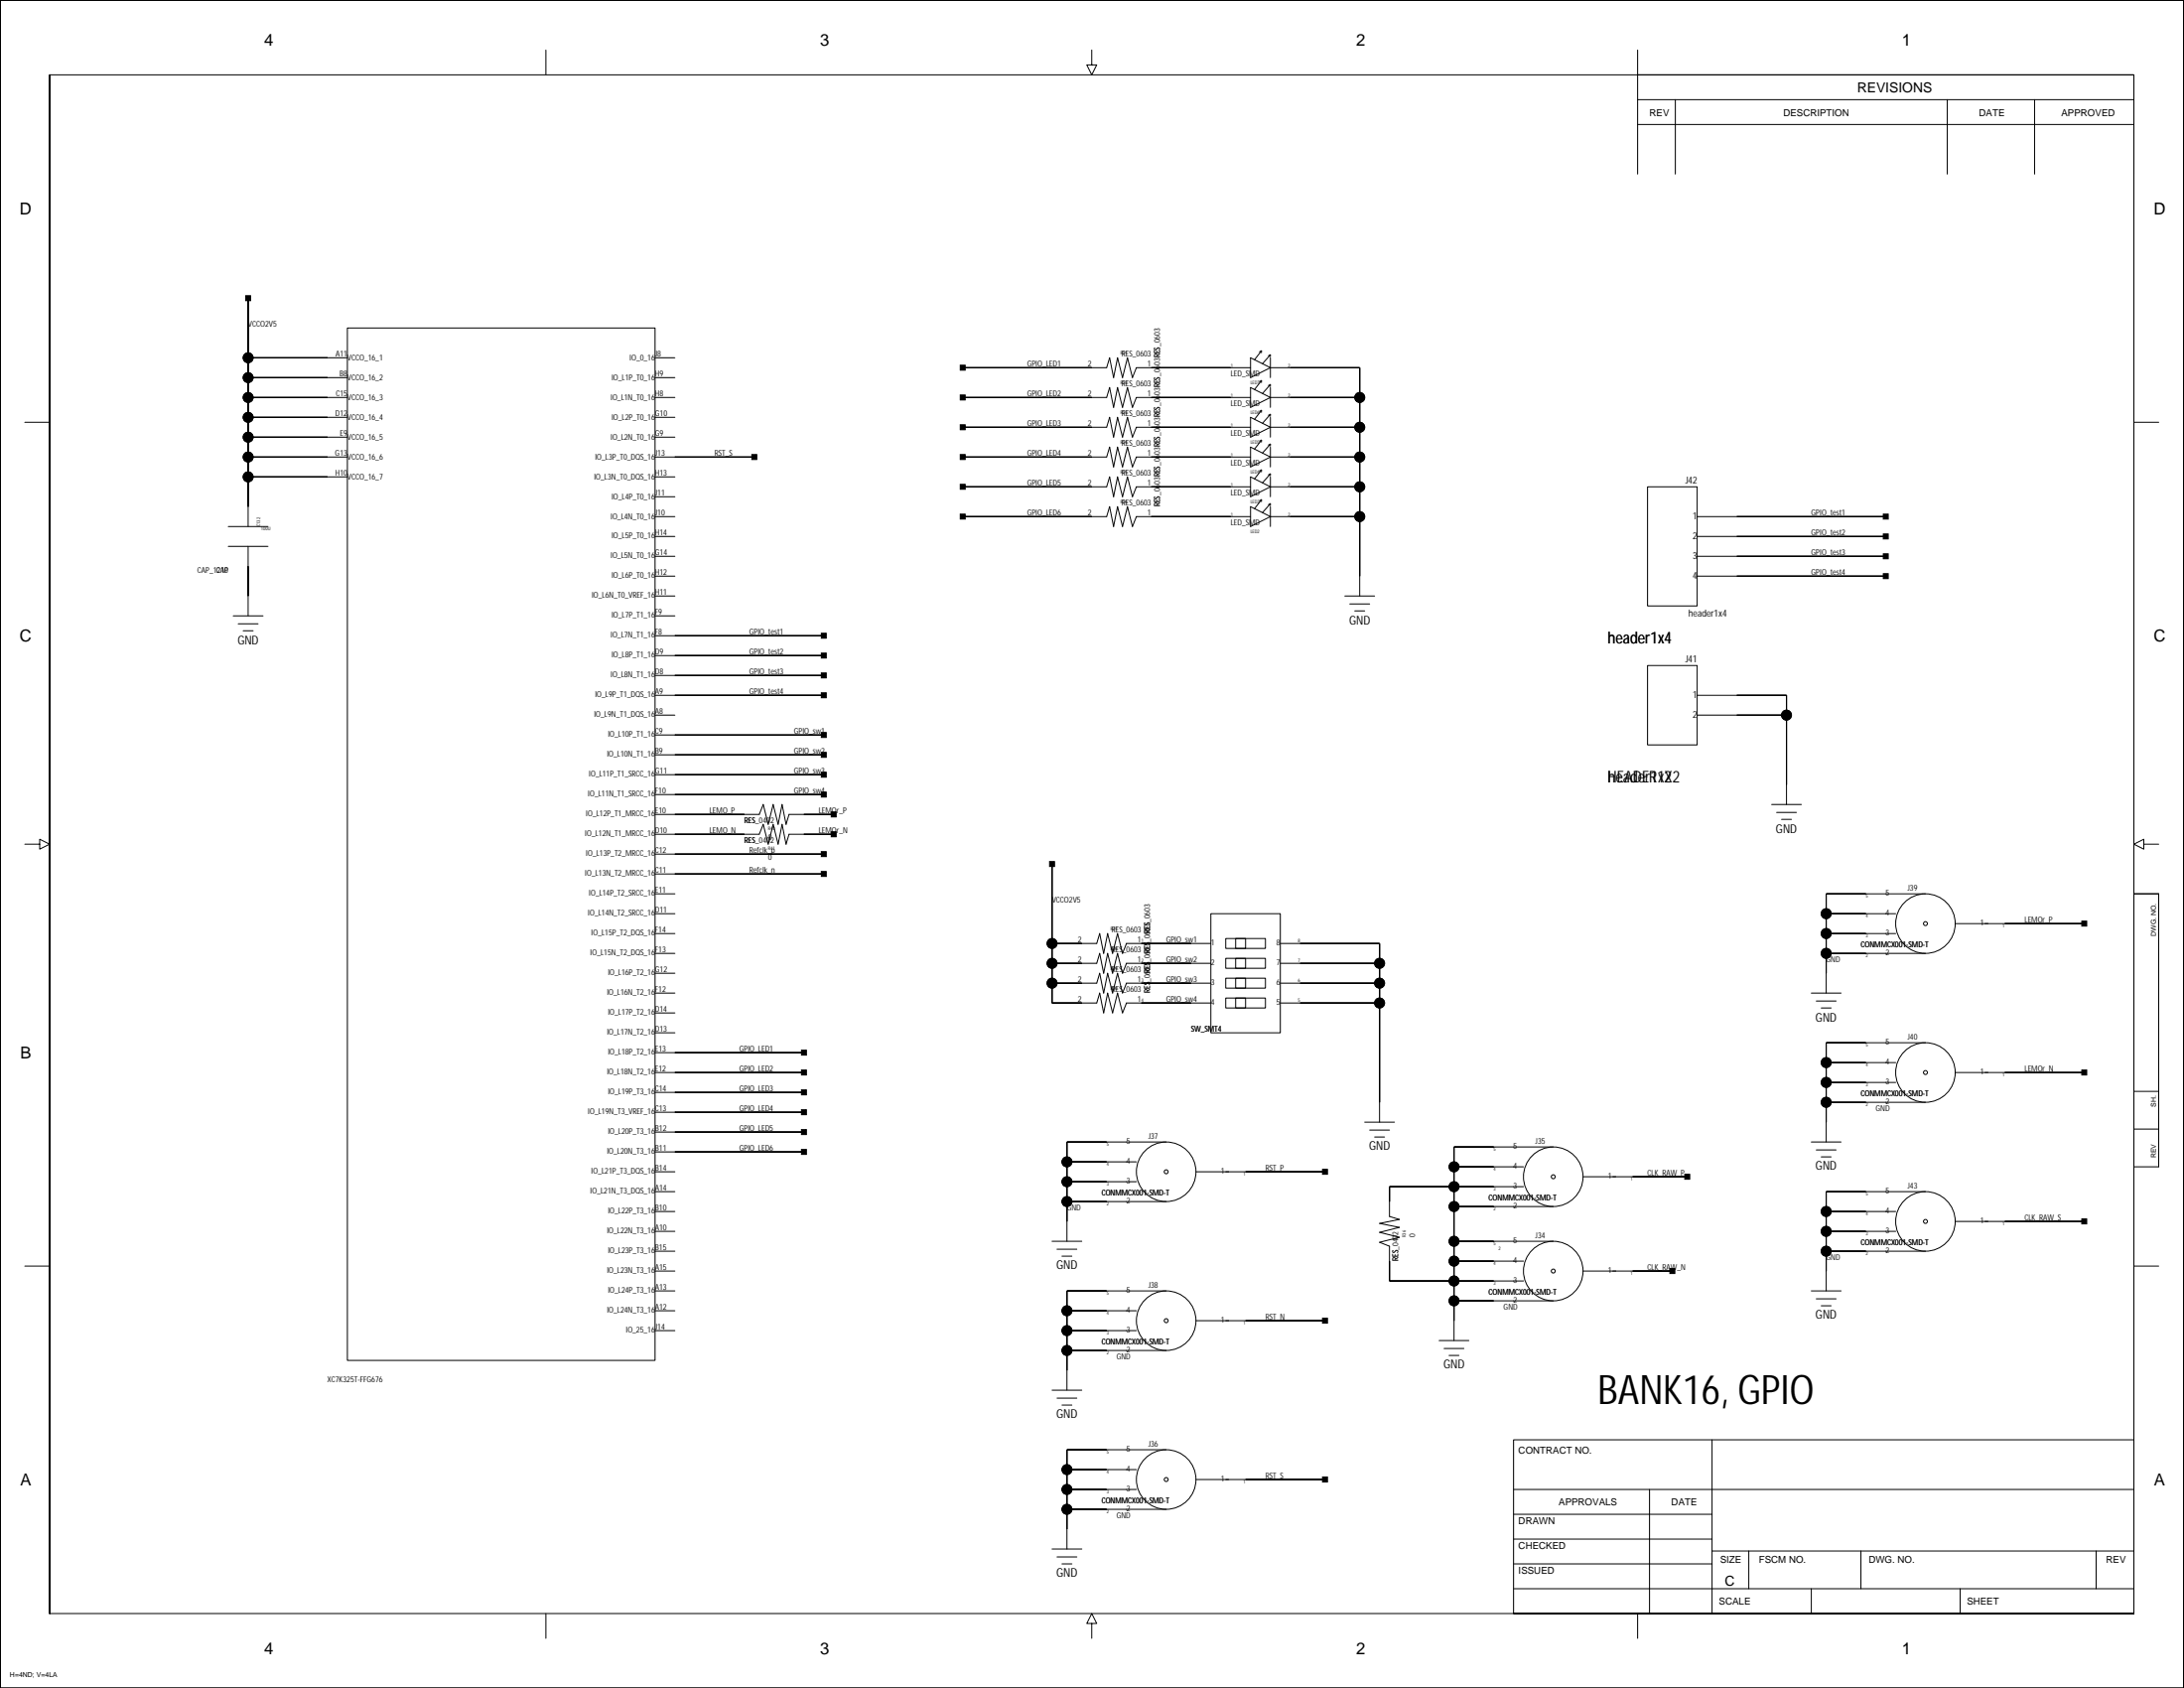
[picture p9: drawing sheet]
<svg xmlns="http://www.w3.org/2000/svg" width="559mm" height="432mm" viewBox="0 0 559 432" stroke-linecap="round" stroke-linejoin="round" font-family="sans-serif">
<g fill="none" stroke="#000" stroke-width=".25">
<path d="M0 .1h558.7v431.7h-558.7zM0 .1v431.7v-431.7h558.7v431.7h-558.7M12.7 19.1v393.7v-393.7h533.3v393.7h-533.3M139.7 12.8v6.3M279.3 12.8v3.8h-1.2l1.2 2.5 1.3-2.5h-1.3M419 19.1h127v25.4M419 12.8v31.7M419 31.8h127M419 25.5h127M428.7 25.5v19M498.2 25.5v19M520.6 25.5v19"/>
<path d="M63.5 76.3v58.4M63.5 91.5h25.4M63.5 96.6h25.4M88.9 83.9h78.7v264.1h-78.7zM167.6 91.5h5.1M167.6 96.6h5.1M246.3 94.1h36.8l.8-2.6 1 5.1 1-5.1 1.3 5.1 1.3-5.1 1.2 5.1 1.1-2.5h29.2M320 91.5l5 2.6-5 2.5zM320 99.1l5 2.6-5 2.5zM322.8 89.7v.5M322.8 97.4v.5M322.8 89.7l-.5 .3"/>
<path d="M322.8 89.7l-1.8 2.3M322.8 97.4l-.5 .2M322.8 97.4l-1.8 2.2M325 94.1h22.9v58.4M325 90.8v.5M325 91.5v5.1M325 98.4v.5M325 99.1v5.1M325 90.8l-.5 .2M325 90.8l-2 2.2M325 98.4l-.5 .2M325 98.4l-2 2.3"/>
<path d="M6.3 108h6.4M63.5 101.7h25.4M63.5 116.9h25.4M63.5 106.8h25.4M63.5 111.8h25.4M167.6 101.7h5.1M167.6 116.9h25.4M167.6 106.8h5.1M167.6 111.8h5.1M246.3 101.7h36.8l.8-2.6 1 5.1 1-5.1 1.3 5.1 1.3-5.1 1.2 5.1 1.1-2.5h29.2M246.3 109.3h36.8l.8-2.5 1 5 1-5 1.3 5 1.3-5 1.2 5 1.1-2.5h29.2M246.3 116.9h36.8l.8-2.5 1 5.1 1-5.1 1.3 5.1 1.3-5.1 1.2 5.1 1.1-2.6h29.2"/>
<path d="M320 106.8l5 2.5-5 2.5zM320 114.4l5 2.5-5 2.6zM322.8 105v.5M322.8 112.6v.5M322.8 105l-.5 .2M322.8 105l-1.8 2.3M322.8 112.6l-.5 .2M322.8 112.6l-1.8 2.3M325 101.7h22.9M325 109.3h22.9M325 116.9h22.9M325 106v.5"/>
<path d="M325 106.8v5M325 113.6v.5M325 114.4v5.1M325 106l-.5 .2M325 106l-2 2.3M325 113.6l-.5 .3M325 113.6l-2 2.3M546 108h6.3M58.4 134.7h10.2M58.4 139.8h10.2M63.5 122h25.4M63.5 139.8v17.7"/>
<path d="M167.6 137.2h5.1M167.6 132.1h5.1M167.6 122h5.1M167.6 127.1h5.1M246.3 132.1h36.8l.8-2.5 1 5.1 1-5.1 1.3 5.1 1.3-5.1 1.2 5.1 1.1-2.6h29.2M246.3 124.5h36.8l.8-2.5 1 5.1 1-5.1 1.3 5.1 1.3-5.1 1.2 5.1 1.1-2.6h29.2M320 122l5 2.5-5 2.6zM320 129.6l5 2.5-5 2.6zM322.8 120.2v.5M322.8 127.8v.5M322.8 120.2l-.5 .3M322.8 120.2l-1.8 2.3"/>
<path d="M322.8 127.8l-.5 .3M322.8 127.8l-1.8 2.3M325 132.1h22.9M325 124.5h22.9M325 121.2v.5M325 122v5.1M325 128.8v.6M325 129.6v5.1M325 121.2l-.5 .3M325 121.2l-2 2.3M325 128.8l-.5 .3M325 128.8l-2 2.3"/>
<path d="M421.5 124.5h12.7v30.5h-12.7zM434.2 137.2h48.3M434.2 132.1h48.3M59.7 157.5h7.6M60.9 159.6h5.1M167.6 147.4h5.1M167.6 142.3h5.1M167.6 152.5h5.1M167.6 157.5h5.1M344.1 152.5h7.6M345.4 154.5h5M346.6 156.3h2.6"/>
<path d="M434.2 147.4h48.3M434.2 142.3h48.3M62.2 161.4h2.6M167.6 177.9h43.2M167.6 162.6h43.2M167.6 167.7h43.2M167.6 172.8h43.2M421.5 170.2h12.7v20.4h-12.7zM434.2 177.9h22.9v27.9M167.6 182.9h5.1M167.6 188h43.2M167.6 193.1h43.2"/>
<path d="M167.6 198.2h43.2M434.2 182.9h22.9M6.3 215.9h3.9v1.3l2.5-1.3-2.5-1.2v1.2M167.6 203.3h43.2M167.6 208.3h26.7l1-2.5 1.3 5.1 1.2-5.1 1.3 5.1 1-5.1 1 5.1 .8-2.6h11.4M167.6 213.4h26.7l1-2.5 1.3 5 1.2-5 1.3 5 1-5 1 5 .8-2.5h11.4M167.6 218.5h43.2M453.3 205.8h7.6M454.6 207.8h5M455.8 209.6h2.6M548.5 215.9v1.3l-2.5-1.3 2.5-1.2v1.2h3.8M167.6 228.6h5.1"/>
<path d="M167.6 223.6h43.2M167.6 233.7h5.1M167.6 238.8h5.1M269.2 221v35.6h11.4l.8-2.6 1 5.1 1-5.1 1.3 5.1 1.2-5.1 1.3 5.1 1-2.5h21.6M309.8 233.7h17.8v30.5h-17.8zM467.3 233.7h17.7M467.3 238.8h17.7M492.6 228.6h-25.3v25.4M500.3 236.3h33M546 228.6h6.3v69.9h-6.3zM546 228.6h6.3M167.6 243.9h5.1"/>
<path d="M167.6 249h5.1M167.6 254h5.1M167.6 259.1h5.1M269.2 241.3h11.4l.8-2.5 1 5.1 1-5.1 1.3 5.1 1.2-5.1 1.3 5.1 1-2.6h21.6M269.2 246.4h11.4l.8-2.5 1 5.1 1-5.1 1.3 5.1 1.2-5.1 1.3 5.1 1-2.6h21.6M269.2 251.5h11.4l.8-2.5 1 5 1-5 1.3 5 1.2-5 1.3 5 1-2.5h21.6M313.6 240.1h10.2v2.5h-10.2zM313.6 245.2h10.2v2.5h-10.2zM313.6 250.2h10.2v2.6h-10.2zM313.6 255.3h10.2v2.5h-10.2zM316.2 240.1h2.5v2.5h-2.5zM316.2 245.2h2.5v2.5h-2.5z"/>
<path d="M316.2 250.2h2.5v2.6h-2.5zM316.2 255.3h2.5v2.5h-2.5zM327.6 241.3h25.4v45.8M327.6 246.4h25.4M327.6 251.5h25.4M327.6 256.6h25.4M463.4 254h7.7M464.7 256.1h5.1M466 257.8h2.5M467.3 243.9h25.3M490.1 241.9h.1M167.6 264.2h5.1"/>
<path d="M167.6 269.3h38.1M167.6 274.4h38.1M167.6 279.4h38.1M467.3 276.9h17.7M467.3 271.8h17.7M490.1 279.9h.1M492.6 266.7h-25.3v25.4M500.3 274.4h33M546 279.2h6.3M167.6 284.5h38.1M167.6 289.6h38.1M167.6 294.7h38.1"/>
<path d="M167.6 299.7h5.1M273 297.2h17.8M298.4 292.1h-25.4v25.4M306 299.7h33M349.2 287.1h7.6M350.4 289.1h5.1M351.7 290.9h2.5M372 298.5h17.8M397.4 293.4h-25.4v49.5M463.4 292.1h7.7M464.7 294.2h5.1M466 295.9h2.5"/>
<path d="M467.3 282h25.3M546 288.8h6.3M167.6 304.8h5.1M167.6 309.9h5.1M167.6 315h5.1M269.2 317.5h7.6M270.4 319.6h5.1M273 307.4h25.4M273 302.3h17.8M295.8 305.3h.1M372 317.5h25.4M372 308.6h25.4"/>
<path d="M389.8 303.6h-34.3v7.6l2.6 .7-5.1 1.1 5.1 1-5.1 1.2 5.1 1.3-5.1 1.3 2.5 1v8.9h34.3M394.9 306.6h.1M405 301h26.7M467.3 309.9h17.7M467.3 315h17.7M490.1 318h.1M492.6 304.8h-25.3v25.4M500.3 312.4h33M6.3 323.9h6.4M167.6 320.1h5.1M167.6 325.1h5.1M167.6 330.2h5.1"/>
<path d="M167.6 335.3h5.1M271.7 321.3h2.6M273 335.3h17.8M298.4 330.2h-25.4v25.4M306 337.8h33M372 332.8h25.4M372 322.6h17.8M394.9 330.7h.1M405 325.1h22.9M463.4 330.2h7.7M464.7 332.3h5.1M466 334h2.5"/>
<path d="M467.3 320.1h25.3M546 323.9h6.3M167.6 340.4h5.1M269.2 355.6h7.6M270.4 357.6h5.1M271.7 359.4h2.6M273 340.4h17.8M273 345.5h25.4M295.8 343.4h.1M368.2 342.9h7.6M369.5 345h5.1M370.8 346.7h2.5"/>
<path d="M273 375.9h17.8M298.4 370.9h-25.4v25.3M306 378.5h33M438.1 368.3v44.5M269.2 396.2h7.6M270.4 398.3h5.1M273 381h17.8M273 386.1h25.4M295.8 384.1h.1M387.3 381h158.7M387.3 393.7h50.8M387.3 387.4h50.8"/>
<path d="M422.1 381v31.8M438.1 396.8h107.9M447.4 396.8v9.6M476.1 396.8v9.6M536.3 396.8v9.6M139.7 412.8v6.3M271.7 400.1h2.6M279.3 415.3h-1.2l1.2-2.5 1.3 2.5h-1.3v3.8M387.3 412.8h158.7h-158.7v-44.5h158.7v44.5M387.3 406.4h158.7M387.3 400.1h50.8M419 412.8v6.3"/>
<path d="M463.4 406.4v6.4M501.5 406.4v6.4"/>
<circle cx="63.5" cy="96.6" r="1.27"/>
<circle cx="63.5" cy="91.5" r="1.27"/>
<circle cx="63.5" cy="111.8" r="1.27"/>
<circle cx="63.5" cy="116.9" r="1.27"/>
<circle cx="63.5" cy="106.8" r="1.27"/>
<circle cx="63.5" cy="101.7" r="1.27"/>
<circle cx="347.9" cy="116.9" r="1.27"/>
<circle cx="347.9" cy="101.7" r="1.27"/>
<circle cx="347.9" cy="109.3" r="1.27"/>
<circle cx="63.5" cy="122" r="1.27"/>
<circle cx="347.9" cy="132.1" r="1.27"/>
<circle cx="347.9" cy="124.5" r="1.27"/>
<circle cx="457.1" cy="182.9" r="1.27"/>
<circle cx="467.3" cy="233.7" r="1.27"/>
<circle cx="467.3" cy="238.8" r="1.27"/>
<circle cx="492.6" cy="236.3" r="7.6"/>
<circle cx="492.6" cy="236.3" r=".51"/>
<circle cx="269.2" cy="251.5" r="1.27"/>
<circle cx="269.2" cy="241.3" r="1.27"/>
<circle cx="269.2" cy="246.4" r="1.27"/>
<circle cx="353" cy="251.5" r="1.27"/>
<circle cx="353" cy="256.6" r="1.27"/>
<circle cx="353" cy="246.4" r="1.27"/>
<circle cx="467.3" cy="243.9" r="1.27"/>
<circle cx="467.3" cy="276.9" r="1.27"/>
<circle cx="467.3" cy="271.8" r="1.27"/>
<circle cx="492.6" cy="274.4" r="7.6"/>
<circle cx="492.6" cy="274.4" r=".51"/>
<circle cx="273" cy="297.2" r="1.27"/>
<circle cx="298.4" cy="299.7" r="7.6"/>
<circle cx="298.4" cy="299.8" r=".51"/>
<circle cx="372" cy="298.5" r="1.27"/>
<circle cx="467.3" cy="282" r="1.27"/>
<circle cx="273" cy="302.3" r="1.27"/>
<circle cx="273" cy="307.4" r="1.27"/>
<circle cx="372" cy="308.6" r="1.27"/>
<circle cx="372" cy="303.6" r="1.27"/>
<circle cx="372" cy="317.5" r="1.27"/>
<circle cx="397.4" cy="301" r="7.6"/>
<circle cx="397.4" cy="301" r=".51"/>
<circle cx="467.3" cy="315" r="1.27"/>
<circle cx="467.3" cy="309.9" r="1.27"/>
<circle cx="492.6" cy="312.4" r="7.6"/>
<circle cx="492.6" cy="312.4" r=".51"/>
<circle cx="273" cy="335.3" r="1.27"/>
<circle cx="298.4" cy="337.8" r="7.6"/>
<circle cx="298.4" cy="337.8" r=".51"/>
<circle cx="372" cy="322.6" r="1.27"/>
<circle cx="372" cy="332.8" r="1.27"/>
<circle cx="372" cy="327.7" r="1.27"/>
<circle cx="397.4" cy="325.1" r="7.6"/>
<circle cx="397.4" cy="325.1" r=".51"/>
<circle cx="467.3" cy="320.1" r="1.27"/>
<circle cx="273" cy="345.5" r="1.27"/>
<circle cx="273" cy="340.4" r="1.27"/>
<circle cx="273" cy="375.9" r="1.27"/>
<circle cx="298.4" cy="378.5" r="7.6"/>
<circle cx="298.4" cy="378.5" r=".51"/>
<circle cx="273" cy="386.1" r="1.27"/>
<circle cx="273" cy="381" r="1.27"/>
</g>
<g fill="#000" stroke="#000" stroke-width=".25">
<path d="M62.9 75.6h1.2v1.3h-1.2z" fill-rule="evenodd"/>
<path d="M63.5 76.3v15.2z" fill-rule="evenodd"/>
<path d="M63.5 91.5v5.1z" fill-rule="evenodd"/>
<path d="M63.5 96.6v5.1z" fill-rule="evenodd"/>
<path d="M63.5 91.5h20.3z" fill-rule="evenodd"/>
<path d="M63.5 96.6h20.3z" fill-rule="evenodd"/>
<path d="M245.7 93.4h1.3v1.3h-1.3z" fill-rule="evenodd"/>
<path d="M246.3 94.1h33z" fill-rule="evenodd"/>
<path d="M294.6 94.1h20.3z" fill-rule="evenodd"/>
<path d="M347.9 94.1v7.6z" fill-rule="evenodd"/>
<path d="M330.1 94.1h17.8z" fill-rule="evenodd"/>
<path d="M63.5 101.7v5.1z" fill-rule="evenodd"/>
<path d="M63.5 106.8v5z" fill-rule="evenodd"/>
<path d="M63.5 111.8v5.1z" fill-rule="evenodd"/>
<path d="M63.5 116.9v5.1z" fill-rule="evenodd"/>
<path d="M63.5 116.9h20.3z" fill-rule="evenodd"/>
<path d="M63.5 111.8h20.3z" fill-rule="evenodd"/>
<path d="M63.5 106.8h20.3z" fill-rule="evenodd"/>
<path d="M63.5 101.7h20.3z" fill-rule="evenodd"/>
<path d="M192.4 116.3h1.2v1.2h-1.2z" fill-rule="evenodd"/>
<path d="M172.7 116.9h20.3z" fill-rule="evenodd"/>
<path d="M245.7 101h1.3v1.3h-1.3z" fill-rule="evenodd"/>
<path d="M245.7 108.7h1.3v1.2h-1.3z" fill-rule="evenodd"/>
<path d="M245.7 116.3h1.3v1.2h-1.3z" fill-rule="evenodd"/>
<path d="M246.3 101.7h33z" fill-rule="evenodd"/>
<path d="M246.3 109.3h33z" fill-rule="evenodd"/>
<path d="M246.3 116.9h33z" fill-rule="evenodd"/>
<path d="M294.6 101.7h20.3z" fill-rule="evenodd"/>
<path d="M294.6 109.3h20.3z" fill-rule="evenodd"/>
<path d="M294.6 116.9h20.3z" fill-rule="evenodd"/>
<path d="M330.1 116.9h17.8z" fill-rule="evenodd"/>
<path d="M347.9 116.9v7.6z" fill-rule="evenodd"/>
<path d="M330.1 109.3h17.8z" fill-rule="evenodd"/>
<path d="M347.9 109.3v7.6z" fill-rule="evenodd"/>
<path d="M330.1 101.7h17.8z" fill-rule="evenodd"/>
<path d="M347.9 101.7v7.6z" fill-rule="evenodd"/>
<path d="M63.5 122v7.6z" fill-rule="evenodd"/>
<path d="M63.5 122h20.3z" fill-rule="evenodd"/>
<path d="M245.7 123.9h1.3v1.3h-1.3z" fill-rule="evenodd"/>
<path d="M245.7 131.5h1.3v1.3h-1.3z" fill-rule="evenodd"/>
<path d="M246.3 124.5h33z" fill-rule="evenodd"/>
<path d="M246.3 132.1h33z" fill-rule="evenodd"/>
<path d="M294.6 124.5h20.3z" fill-rule="evenodd"/>
<path d="M294.6 132.1h20.3z" fill-rule="evenodd"/>
<path d="M330.1 132.1h17.8z" fill-rule="evenodd"/>
<path d="M347.9 132.1v15.3z" fill-rule="evenodd"/>
<path d="M330.1 124.5h17.8z" fill-rule="evenodd"/>
<path d="M347.9 124.5v7.6z" fill-rule="evenodd"/>
<path d="M481.9 131.5h1.2v1.3h-1.2z" fill-rule="evenodd"/>
<path d="M481.9 136.6h1.2v1.3h-1.2z" fill-rule="evenodd"/>
<path d="M444.4 132.1h38.1z" fill-rule="evenodd"/>
<path d="M444.4 137.2h38.1z" fill-rule="evenodd"/>
<path d="M63.5 144.8v7.7z" fill-rule="evenodd"/>
<path d="M481.9 141.7h1.2v1.2h-1.2z" fill-rule="evenodd"/>
<path d="M481.9 146.7h1.2v1.3h-1.2z" fill-rule="evenodd"/>
<path d="M444.4 142.3h38.1z" fill-rule="evenodd"/>
<path d="M444.4 147.4h38.1z" fill-rule="evenodd"/>
<path d="M210.1 162h1.3v1.3h-1.3z" fill-rule="evenodd"/>
<path d="M210.1 167.1h1.3v1.2h-1.3z" fill-rule="evenodd"/>
<path d="M210.1 172.1h1.3v1.3h-1.3z" fill-rule="evenodd"/>
<path d="M210.1 177.2h1.3v1.3h-1.3z" fill-rule="evenodd"/>
<path d="M172.7 162.6h38.1z" fill-rule="evenodd"/>
<path d="M172.7 167.7h38.1z" fill-rule="evenodd"/>
<path d="M172.7 172.8h38.1z" fill-rule="evenodd"/>
<path d="M172.7 177.9h38.1z" fill-rule="evenodd"/>
<path d="M457.1 177.9v5z" fill-rule="evenodd"/>
<path d="M444.4 177.9h12.7z" fill-rule="evenodd"/>
<path d="M210.1 187.4h1.3v1.3h-1.3z" fill-rule="evenodd"/>
<path d="M210.1 197.5h1.3v1.3h-1.3z" fill-rule="evenodd"/>
<path d="M210.1 192.5h1.3v1.2h-1.3z" fill-rule="evenodd"/>
<path d="M172.7 188h38.1z" fill-rule="evenodd"/>
<path d="M172.7 198.2h38.1z" fill-rule="evenodd"/>
<path d="M172.7 193.1h38.1z" fill-rule="evenodd"/>
<path d="M444.4 182.9h12.7z" fill-rule="evenodd"/>
<path d="M457.1 182.9v17.8z" fill-rule="evenodd"/>
<path d="M172.7 208.3h17.8z" fill-rule="evenodd"/>
<path d="M172.7 213.4h17.8z" fill-rule="evenodd"/>
<path d="M210.1 202.6h1.3v1.3h-1.3z" fill-rule="evenodd"/>
<path d="M210.1 217.9h1.3v1.2h-1.3z" fill-rule="evenodd"/>
<path d="M172.7 203.3h38.1z" fill-rule="evenodd"/>
<path d="M172.7 218.5h38.1z" fill-rule="evenodd"/>
<path d="M212.7 207.7h1.2v1.3h-1.2z" fill-rule="evenodd"/>
<path d="M212.7 212.8h1.2v1.2h-1.2z" fill-rule="evenodd"/>
<path d="M205.7 208.3h7.6z" fill-rule="evenodd"/>
<path d="M205.7 213.4h7.6z" fill-rule="evenodd"/>
<path d="M210.1 222.9h1.3v1.3h-1.3z" fill-rule="evenodd"/>
<path d="M172.7 223.6h38.1z" fill-rule="evenodd"/>
<path d="M268.5 220.4h1.3v1.3h-1.3z" fill-rule="evenodd"/>
<path d="M269.2 221v20.3z" fill-rule="evenodd"/>
<path d="M467.3 228.6v5.1z" fill-rule="evenodd"/>
<path d="M467.3 238.8v5.1z" fill-rule="evenodd"/>
<path d="M467.3 233.7v5.1z" fill-rule="evenodd"/>
<path d="M467.3 228.6h10.1z" fill-rule="evenodd"/>
<path d="M467.3 238.8h10.1z" fill-rule="evenodd"/>
<path d="M467.3 233.7h10.1z" fill-rule="evenodd"/>
<path d="M532.6 235.6h1.3v1.3h-1.3z" fill-rule="evenodd"/>
<path d="M513 236.3h20.3z" fill-rule="evenodd"/>
<path d="M269.2 241.3v5.1z" fill-rule="evenodd"/>
<path d="M269.2 246.4v5.1z" fill-rule="evenodd"/>
<path d="M269.2 251.5v5.1z" fill-rule="evenodd"/>
<path d="M269.2 241.3h7.6z" fill-rule="evenodd"/>
<path d="M269.2 246.4h7.6z" fill-rule="evenodd"/>
<path d="M269.2 251.5h7.6z" fill-rule="evenodd"/>
<path d="M269.2 256.6h7.6z" fill-rule="evenodd"/>
<path d="M292 241.3h12.7z" fill-rule="evenodd"/>
<path d="M292 251.5h12.7z" fill-rule="evenodd"/>
<path d="M292 256.6h12.7z" fill-rule="evenodd"/>
<path d="M292 246.4h12.7z" fill-rule="evenodd"/>
<path d="M332.7 256.6h20.3z" fill-rule="evenodd"/>
<path d="M353 256.6v25.4z" fill-rule="evenodd"/>
<path d="M332.7 251.5h20.3z" fill-rule="evenodd"/>
<path d="M353 251.5v5.1z" fill-rule="evenodd"/>
<path d="M332.7 246.4h20.3z" fill-rule="evenodd"/>
<path d="M353 246.4v5.1z" fill-rule="evenodd"/>
<path d="M332.7 241.3h20.3z" fill-rule="evenodd"/>
<path d="M353 241.3v5.1z" fill-rule="evenodd"/>
<path d="M467.3 243.9v5.1z" fill-rule="evenodd"/>
<path d="M467.3 243.9h10.1z" fill-rule="evenodd"/>
<path d="M205.1 268.6h1.2v1.3h-1.2z" fill-rule="evenodd"/>
<path d="M205.1 273.7h1.2v1.3h-1.2z" fill-rule="evenodd"/>
<path d="M172.7 269.3h33z" fill-rule="evenodd"/>
<path d="M172.7 274.4h33z" fill-rule="evenodd"/>
<path d="M172.7 279.4h33z" fill-rule="evenodd"/>
<path d="M467.3 266.7v5.1z" fill-rule="evenodd"/>
<path d="M467.3 276.9v5.1z" fill-rule="evenodd"/>
<path d="M467.3 271.8v5.1z" fill-rule="evenodd"/>
<path d="M467.3 266.7h10.1z" fill-rule="evenodd"/>
<path d="M467.3 276.9h10.1z" fill-rule="evenodd"/>
<path d="M467.3 271.8h10.1z" fill-rule="evenodd"/>
<path d="M532.6 273.7h1.3v1.3h-1.3z" fill-rule="evenodd"/>
<path d="M513 274.4h20.3z" fill-rule="evenodd"/>
<path d="M205.1 278.8h1.2v1.3h-1.2z" fill-rule="evenodd"/>
<path d="M205.1 283.9h1.2v1.2h-1.2z" fill-rule="evenodd"/>
<path d="M205.1 289h1.2v1.2h-1.2z" fill-rule="evenodd"/>
<path d="M205.1 294h1.2v1.3h-1.2z" fill-rule="evenodd"/>
<path d="M172.7 284.5h33z" fill-rule="evenodd"/>
<path d="M172.7 289.6h33z" fill-rule="evenodd"/>
<path d="M172.7 294.7h33z" fill-rule="evenodd"/>
<path d="M273 297.2v5.1z" fill-rule="evenodd"/>
<path d="M273 292.1v5.1z" fill-rule="evenodd"/>
<path d="M273 292.1h10.1z" fill-rule="evenodd"/>
<path d="M273 297.2h10.1z" fill-rule="evenodd"/>
<path d="M318.7 299.7h20.3z" fill-rule="evenodd"/>
<path d="M372 293.4v5.1z" fill-rule="evenodd"/>
<path d="M372 298.5v5.1z" fill-rule="evenodd"/>
<path d="M372 298.5h10.2z" fill-rule="evenodd"/>
<path d="M372 293.4h10.2z" fill-rule="evenodd"/>
<path d="M467.3 282v5.1z" fill-rule="evenodd"/>
<path d="M467.3 282h10.1z" fill-rule="evenodd"/>
<path d="M273 307.4v5z" fill-rule="evenodd"/>
<path d="M273 302.3v5.1z" fill-rule="evenodd"/>
<path d="M273 307.4h10.1z" fill-rule="evenodd"/>
<path d="M273 302.3h10.1z" fill-rule="evenodd"/>
<path d="M338.4 299.1h1.2v1.3h-1.2z" fill-rule="evenodd"/>
<path d="M355.5 303.6v3.8z" fill-rule="evenodd"/>
<path d="M355.5 303.6h16.5z" fill-rule="evenodd"/>
<path d="M372 317.5v5.1z" fill-rule="evenodd"/>
<path d="M372 308.6v8.9z" fill-rule="evenodd"/>
<path d="M372 303.6v5z" fill-rule="evenodd"/>
<path d="M372 317.5h10.2z" fill-rule="evenodd"/>
<path d="M372 308.6h10.2z" fill-rule="evenodd"/>
<path d="M372 303.6h10.2z" fill-rule="evenodd"/>
<path d="M431.1 300.4h1.2v1.3h-1.2z" fill-rule="evenodd"/>
<path d="M417.7 301h14z" fill-rule="evenodd"/>
<path d="M467.3 315v5.1z" fill-rule="evenodd"/>
<path d="M467.3 309.9v5.1z" fill-rule="evenodd"/>
<path d="M467.3 304.8v5.1z" fill-rule="evenodd"/>
<path d="M467.3 309.9h10.1z" fill-rule="evenodd"/>
<path d="M467.3 315h10.1z" fill-rule="evenodd"/>
<path d="M467.3 304.8h10.1z" fill-rule="evenodd"/>
<path d="M532.6 311.8h1.3v1.3h-1.3z" fill-rule="evenodd"/>
<path d="M513 312.4h20.3z" fill-rule="evenodd"/>
<path d="M273 335.3v5.1z" fill-rule="evenodd"/>
<path d="M273 330.2v5.1z" fill-rule="evenodd"/>
<path d="M273 330.2h10.1z" fill-rule="evenodd"/>
<path d="M273 335.3h10.1z" fill-rule="evenodd"/>
<path d="M338.4 337.2h1.2v1.3h-1.2z" fill-rule="evenodd"/>
<path d="M318.7 337.8h20.3z" fill-rule="evenodd"/>
<path d="M355.5 322.6v5.1z" fill-rule="evenodd"/>
<path d="M355.5 327.7h16.5z" fill-rule="evenodd"/>
<path d="M372 332.8v5z" fill-rule="evenodd"/>
<path d="M372 327.7v5.1z" fill-rule="evenodd"/>
<path d="M372 322.6v5.1z" fill-rule="evenodd"/>
<path d="M372 327.7h10.2z" fill-rule="evenodd"/>
<path d="M372 332.8h10.2z" fill-rule="evenodd"/>
<path d="M372 322.6h10.2z" fill-rule="evenodd"/>
<path d="M427.3 324.5h1.2v1.3h-1.2z" fill-rule="evenodd"/>
<path d="M417.7 325.1h10.2z" fill-rule="evenodd"/>
<path d="M467.3 320.1v5z" fill-rule="evenodd"/>
<path d="M467.3 320.1h10.1z" fill-rule="evenodd"/>
<path d="M273 345.5v5z" fill-rule="evenodd"/>
<path d="M273 340.4v5.1z" fill-rule="evenodd"/>
<path d="M273 345.5h10.1z" fill-rule="evenodd"/>
<path d="M273 340.4h10.1z" fill-rule="evenodd"/>
<path d="M273 370.9v5z" fill-rule="evenodd"/>
<path d="M273 375.9v5.1z" fill-rule="evenodd"/>
<path d="M273 370.9h10.1z" fill-rule="evenodd"/>
<path d="M273 375.9h10.1z" fill-rule="evenodd"/>
<path d="M338.4 377.8h1.2v1.3h-1.2z" fill-rule="evenodd"/>
<path d="M318.7 378.5h20.3z" fill-rule="evenodd"/>
<path d="M273 386.1v5.1z" fill-rule="evenodd"/>
<path d="M273 381v5.1z" fill-rule="evenodd"/>
<path d="M273 381h10.1z" fill-rule="evenodd"/>
<path d="M273 386.1h10.1z" fill-rule="evenodd"/>
<circle cx="63.5" cy="96.6" r="1.27"/>
<circle cx="63.5" cy="91.5" r="1.27"/>
<circle cx="63.5" cy="111.8" r="1.27"/>
<circle cx="63.5" cy="116.9" r="1.27"/>
<circle cx="63.5" cy="106.8" r="1.27"/>
<circle cx="63.5" cy="101.7" r="1.27"/>
<circle cx="347.9" cy="116.9" r="1.27"/>
<circle cx="347.9" cy="101.7" r="1.27"/>
<circle cx="347.9" cy="109.3" r="1.27"/>
<circle cx="63.5" cy="122" r="1.27"/>
<circle cx="347.9" cy="132.1" r="1.27"/>
<circle cx="347.9" cy="124.5" r="1.27"/>
<circle cx="457.1" cy="182.9" r="1.27"/>
<circle cx="467.3" cy="233.7" r="1.27"/>
<circle cx="467.3" cy="238.8" r="1.27"/>
<circle cx="269.2" cy="251.5" r="1.27"/>
<circle cx="269.2" cy="241.3" r="1.27"/>
<circle cx="269.2" cy="246.4" r="1.27"/>
<circle cx="353" cy="251.5" r="1.27"/>
<circle cx="353" cy="256.6" r="1.27"/>
<circle cx="353" cy="246.4" r="1.27"/>
<circle cx="467.3" cy="243.9" r="1.27"/>
<circle cx="467.3" cy="276.9" r="1.27"/>
<circle cx="467.3" cy="271.8" r="1.27"/>
<circle cx="273" cy="297.2" r="1.27"/>
<circle cx="372" cy="298.5" r="1.27"/>
<circle cx="467.3" cy="282" r="1.27"/>
<circle cx="273" cy="302.3" r="1.27"/>
<circle cx="273" cy="307.4" r="1.27"/>
<circle cx="372" cy="308.6" r="1.27"/>
<circle cx="372" cy="303.6" r="1.27"/>
<circle cx="372" cy="317.5" r="1.27"/>
<circle cx="467.3" cy="315" r="1.27"/>
<circle cx="467.3" cy="309.9" r="1.27"/>
<circle cx="273" cy="335.3" r="1.27"/>
<circle cx="372" cy="322.6" r="1.27"/>
<circle cx="372" cy="332.8" r="1.27"/>
<circle cx="372" cy="327.7" r="1.27"/>
<circle cx="467.3" cy="320.1" r="1.27"/>
<circle cx="273" cy="345.5" r="1.27"/>
<circle cx="273" cy="340.4" r="1.27"/>
<circle cx="273" cy="375.9" r="1.27"/>
<circle cx="273" cy="386.1" r="1.27"/>
<circle cx="273" cy="381" r="1.27"/>
</g>
<text font-size="10.4" x="408.8" y="359.1">BANK16, GPIO</text>
<g font-size="4.2">
<text x="67.6" y="11.8">4</text>
<text x="209.8" y="11.8">3</text>
<text x="347" y="11.8">2</text>
<text x="486.6" y="11.8">1</text>
<text x="5.1" y="54.9">D</text>
<text x="551" y="54.9">D</text>
<text x="5.1" y="164.1">C</text>
<text x="411.4" y="164.5">header1x4</text>
<text x="551" y="164.1">C</text>
<text x="411.4" y="200.1">header1x2</text>
<text x="411.4" y="200.1">HEADER1X2</text>
<text x="5.2" y="270.8">B</text>
<text x="5.2" y="380">A</text>
<text x="551.2" y="380">A</text>
<text x="67.6" y="423.2">4</text>
<text x="209.8" y="423.2">3</text>
<text x="347" y="423.2">2</text>
<text x="486.6" y="423.2">1</text>
</g>
<g font-size="3.5">
<text x="475.2" y="23.7">REVISIONS</text>
<text x="441.4" y="405.5">C</text>
</g>
<g font-size="3.1">
<text x="345.2" y="159.7">GND</text>
<text x="60.8" y="164.7">GND</text>
<text x="454.4" y="213">GND</text>
<text x="464.6" y="261.2">GND</text>
<text x="350.3" y="294.3">GND</text>
<text x="464.6" y="299.3">GND</text>
<text x="270.3" y="324.7">GND</text>
<text x="464.6" y="337.4">GND</text>
<text x="369.3" y="350.1">GND</text>
<text x="270.3" y="362.8">GND</text>
<text x="270.3" y="403.4">GND</text>
</g>
<g font-size="2.5">
<text x="422.1" y="29.7">REV</text>
<text x="456.3" y="29.7">DESCRIPTION</text>
<text x="506.4" y="29.7">DATE</text>
<text x="527.4" y="29.7">APPROVED</text>
<text x="431.2" y="123.6">J42</text>
<text x="433.1" y="137.9">2</text>
<text x="433.1" y="132.8">1</text>
<text x="433.1" y="143">3</text>
<text x="433.1" y="148.1">4</text>
<text x="432" y="157.7">header1x4</text>
<text x="431.2" y="169.3">J41</text>
<text x="433.1" y="178.5">1</text>
<text x="433.1" y="183.6">2</text>
<text x="388.5" y="371.7">CONTRACT NO.</text>
<text x="388.5" y="389.8">DRAWN</text>
<text x="398.8" y="384.9">APPROVALS</text>
<text x="427.6" y="384.9">DATE</text>
<text x="388.5" y="396.1">CHECKED</text>
<text x="440.1" y="399.7">SIZE</text>
<text x="450" y="399.7">FSCM NO.</text>
<text x="478.1" y="399.7">DWG. NO.</text>
<text x="538.9" y="399.7">REV</text>
<text x="388.5" y="402.5">ISSUED</text>
<text x="439.8" y="410.3">SCALE</text>
<text x="503.3" y="410.3">SHEET</text>
</g>
<g font-size="2.1">
<text x="63.5" y="83.6">VCCO2V5</text>
<text x="85.9" y="91.2">A11</text>
<text x="88.9" y="92.1">VCCO_16_1</text>
<text x="161.1" y="92.1">IO_0_16</text>
<text x="167.6" y="91.2">J8</text>
<text x="262.8" y="93.7">GPIO_LED1</text>
<text x="278.4" y="93.7">2</text>
<text x="287" y="91.2">RES_0603</text>
<text x="293.6" y="93.7">1</text>
<text x="296.8" y="91.5" transform="rotate(-90 296.8 91.5)">RES_0603</text>
<text x="85.9" y="101.4">C15</text>
<text x="86.9" y="96.3">B8</text>
<text x="88.9" y="97.2">VCCO_16_2</text>
<text x="156.5" y="97.2">IO_L1P_T0_16</text>
<text x="167.6" y="101.4">H8</text>
<text x="167.6" y="96.3">H9</text>
<text x="262.8" y="101.4">GPIO_LED2</text>
<text x="278.4" y="101.4">2</text>
<text x="287" y="98.8">RES_0603</text>
<text x="293.6" y="101.4">1</text>
<text x="296.8" y="99.1" transform="rotate(-90 296.8 99.1)">RES</text>
<text x="314.9" y="96.3">LED_SMD</text>
<text x="85.8" y="106.4">D12</text>
<text x="88.9" y="102.2">VCCO_16_3</text>
<text x="88.9" y="107.3">VCCO_16_4</text>
<text x="156.3" y="102.2">IO_L1N_T0_16</text>
<text x="156.5" y="107.3">IO_L2P_T0_16</text>
<text x="167.6" y="106.4">G10</text>
<text x="287" y="106.4">RES_0603</text>
<text x="296.8" y="106.8" transform="rotate(-90 296.8 106.8)">RES</text>
<text x="314.9" y="103.9">LED_SMD</text>
<text x="87" y="111.5">E9</text>
<text x="88.9" y="112.4">VCCO_16_5</text>
<text x="156.3" y="112.4">IO_L2N_T0_16</text>
<text x="167.6" y="111.5">G9</text>
<text x="262.8" y="109">GPIO_LED3</text>
<text x="278.4" y="109">2</text>
<text x="293.6" y="109">1</text>
<text x="314.9" y="111.5">LED_SMD</text>
<text x="85.8" y="116.6">G13</text>
<text x="88.9" y="117.5">VCCO_16_6</text>
<text x="152.2" y="117.5">IO_L3P_T0_DQS_16</text>
<text x="167.6" y="116.6">J13</text>
<text x="182.8" y="116.6">RST_S</text>
<text x="262.8" y="116.6">GPIO_LED4</text>
<text x="278.4" y="116.6">2</text>
<text x="287" y="114.1">RES_0603</text>
<text x="293.6" y="116.6">1</text>
<text x="296.8" y="114.4" transform="rotate(-90 296.8 114.4)">RES</text>
<text x="314.9" y="119.1">LED_SMD</text>
<text x="85.8" y="121.7">H10</text>
<text x="88.9" y="122.6">VCCO_16_7</text>
<text x="152" y="122.6">IO_L3N_T0_DQS_16</text>
<text x="167.6" y="121.7">H13</text>
<text x="262.8" y="124.2">GPIO_LED5</text>
<text x="278.4" y="124.2">2</text>
<text x="287" y="121.7">RES_0603</text>
<text x="293.6" y="124.2">1</text>
<text x="296.8" y="122" transform="rotate(-90 296.8 122)">RES</text>
<text x="156.5" y="127.6">IO_L4P_T0_16</text>
<text x="167.6" y="131.8">J10</text>
<text x="167.6" y="126.8">J11</text>
<text x="262.8" y="131.8">GPIO_LED6</text>
<text x="278.4" y="131.8">2</text>
<text x="287" y="129.3">RES_0603</text>
<text x="293.6" y="131.8">1</text>
<text x="296.8" y="129.6" transform="rotate(-90 296.8 129.6)">RES</text>
<text x="296.8" y="129.6" transform="rotate(-90 296.8 129.6)">RES_0603RES_0603RES_0603RES_0603RES_0603RES</text>
<text x="314.9" y="126.8">LED_SMD</text>
<text x="463.4" y="131.8">GPIO_test1</text>
<text x="156.3" y="132.7">IO_L4N_T0_16</text>
<text x="156.5" y="137.8">IO_L5P_T0_16</text>
<text x="167.6" y="136.9">H14</text>
<text x="314.9" y="134.4">LED_SMD</text>
<text x="463.4" y="136.9">GPIO_test2</text>
<text x="156.3" y="142.9">IO_L5N_T0_16</text>
<text x="167.6" y="142">G14</text>
<text x="463.4" y="142">GPIO_test3</text>
<text x="50.5" y="146.5">CAP_1210</text>
<text x="55.3" y="146.5">CAP</text>
<text x="156.5" y="148">IO_L6P_T0_16</text>
<text x="167.6" y="147.1">H12</text>
<text x="463.4" y="147.1">GPIO_test4</text>
<text x="151.4" y="153">IO_L6N_T0_VREF_16</text>
<text x="167.6" y="152.1">H11</text>
<text x="156.5" y="158.1">IO_L7P_T1_16</text>
<text x="167.6" y="157.2">F9</text>
<text x="156.3" y="163.2">IO_L7N_T1_16</text>
<text x="167.6" y="167.4">D9</text>
<text x="167.6" y="162.3">F8</text>
<text x="191.7" y="162.3">GPIO_test1</text>
<text x="191.7" y="167.4">GPIO_test2</text>
<text x="156.3" y="173.3">IO_L8N_T1_16</text>
<text x="156.5" y="168.3">IO_L8P_T1_16</text>
<text x="167.6" y="172.5">D8</text>
<text x="191.7" y="172.5">GPIO_test3</text>
<text x="152.2" y="178.4">IO_L9P_T1_DQS_16</text>
<text x="167.6" y="177.5">A9</text>
<text x="191.7" y="177.5">GPIO_test4</text>
<text x="152" y="183.5">IO_L9N_T1_DQS_16</text>
<text x="167.6" y="182.6">A8</text>
<text x="155.5" y="188.6">IO_L10P_T1_16</text>
<text x="167.6" y="187.7">C9</text>
<text x="203.2" y="187.7">GPIO_sw1</text>
<text x="155.3" y="193.7">IO_L10N_T1_16</text>
<text x="167.6" y="197.9">G11</text>
<text x="167.6" y="192.8">B9</text>
<text x="203.2" y="197.9">GPIO_sw3</text>
<text x="203.2" y="192.8">GPIO_sw2</text>
<text x="150.4" y="203.8">IO_L11N_T1_SRCC_16</text>
<text x="150.7" y="198.7">IO_L11P_T1_SRCC_16</text>
<text x="167.6" y="202.9">F10</text>
<text x="203.2" y="202.9">GPIO_sw4</text>
<text x="149.9" y="208.9">IO_L12P_T1_MRCC_16</text>
<text x="167.6" y="208">E10</text>
<text x="181.6" y="208">LEMO_P</text>
<text x="209.5" y="208">LEMOr_P</text>
<text x="149.7" y="214">IO_L12N_T1_MRCC_16</text>
<text x="167.6" y="213.1">D10</text>
<text x="181.6" y="213.1">LEMO_N</text>
<text x="190.5" y="210.6">RES_0402</text>
<text x="190.5" y="215.6">RES_0402</text>
<text x="196.6" y="214.9">0</text>
<text x="209.5" y="213.1">LEMOr_N</text>
<text x="149.9" y="219.1">IO_L13P_T2_MRCC_16</text>
<text x="167.6" y="218.2">C12</text>
<text x="191.7" y="218.2">Refclk_p</text>
<text x="196.6" y="219.9">0</text>
<text x="149.7" y="224.1">IO_L13N_T2_MRCC_16</text>
<text x="167.6" y="223.2">C11</text>
<text x="191.7" y="223.2">Refclk_n</text>
<text x="488.1" y="227.9">J39</text>
<text x="150.7" y="229.2">IO_L14P_T2_SRCC_16</text>
<text x="167.6" y="233.4">D11</text>
<text x="167.6" y="228.3">E11</text>
<text x="269.2" y="230.9">VCCO2V5</text>
<text x="482.5" y="229.2">5</text>
<text x="150.4" y="234.3">IO_L14N_T2_SRCC_16</text>
<text x="151.3" y="239.4">IO_L15P_T2_DQS_16</text>
<text x="167.6" y="238.5">F14</text>
<text x="284.4" y="238.5">RES_0603</text>
<text x="294.3" y="238.8" transform="rotate(-90 294.3 238.8)">RES_0603</text>
<text x="294.3" y="238.8" transform="rotate(-90 294.3 238.8)">RES</text>
<text x="482.5" y="239.4">3</text>
<text x="482.5" y="234.3">4</text>
<text x="506.7" y="236.8">1</text>
<text x="518" y="235.9">LEMOr_P</text>
<text x="151" y="244.5">IO_L15N_T2_DQS_16</text>
<text x="167.6" y="243.6">F13</text>
<text x="275.8" y="241">2</text>
<text x="284.4" y="243.6">RES_0603</text>
<text x="291.1" y="241">1</text>
<text x="294.3" y="243.9" transform="rotate(-90 294.3 243.9)">RES</text>
<text x="294.3" y="243.9" transform="rotate(-90 294.3 243.9)">RES_0603</text>
<text x="298.4" y="241">GPIO_sw1</text>
<text x="309.8" y="241.9">1</text>
<text x="326.6" y="241.9">8</text>
<text x="476.1" y="242.3">CONMMCX001-SMD-T</text>
<text x="482.5" y="244.5">2</text>
<text x="155.5" y="249.5">IO_L16P_T2_16</text>
<text x="167.6" y="248.6">G12</text>
<text x="275.8" y="251.2">2</text>
<text x="275.8" y="246.1">2</text>
<text x="284.4" y="248.6">RES_0603</text>
<text x="291.1" y="251.2">1</text>
<text x="291.1" y="246.1">1</text>
<text x="294.3" y="251.2" transform="rotate(-90 294.3 251.2)">_0603</text>
<text x="294.3" y="249" transform="rotate(-90 294.3 249)">RES_0603</text>
<text x="294.3" y="249" transform="rotate(-90 294.3 249)">RES</text>
<text x="298.4" y="251.2">GPIO_sw3</text>
<text x="298.4" y="246.1">GPIO_sw2</text>
<text x="309.8" y="247">2</text>
<text x="326.6" y="247">7</text>
<text x="467.3" y="246.1">GND</text>
<text x="155.3" y="254.6">IO_L16N_T2_16</text>
<text x="167.6" y="253.7">F12</text>
<text x="275.8" y="256.3">2</text>
<text x="284.4" y="253.7">RES_0603</text>
<text x="291.1" y="256.3">1</text>
<text x="294.3" y="254" transform="rotate(-90 294.3 254)">RES</text>
<text x="298.4" y="256.3">GPIO_sw4</text>
<text x="309.8" y="252.1">3</text>
<text x="309.8" y="257.1">4</text>
<text x="326.6" y="257.1">5</text>
<text x="326.6" y="252.1">6</text>
<text x="155.5" y="259.7">IO_L17P_T2_16</text>
<text x="167.6" y="263.9">D13</text>
<text x="167.6" y="258.8">D14</text>
<text x="304.7" y="263.9">SW_SMT4</text>
<text x="155.3" y="264.8">IO_L17N_T2_16</text>
<text x="155.5" y="269.8">IO_L18P_T2_16</text>
<text x="167.6" y="269">E13</text>
<text x="189.2" y="269">GPIO_LED1</text>
<text x="482.5" y="267.3">5</text>
<text x="488.1" y="266">J40</text>
<text x="155.3" y="274.9">IO_L18N_T2_16</text>
<text x="167.6" y="274">E12</text>
<text x="189.2" y="274">GPIO_LED2</text>
<text x="482.5" y="272.4">4</text>
<text x="506.7" y="274.9">1</text>
<text x="518" y="274">LEMOr_N</text>
<text x="155.5" y="280">IO_L19P_T3_16</text>
<text x="167.6" y="279.1">C14</text>
<text x="189.2" y="279.1">GPIO_LED3</text>
<text x="476.1" y="280.4">CONMMCX001-SMD-T</text>
<text x="482.5" y="277.5">3</text>
<text x="150.4" y="285.1">IO_L19N_T3_VREF_16</text>
<text x="167.6" y="284.2">C13</text>
<text x="189.2" y="284.2">GPIO_LED4</text>
<text x="480" y="284.2">GND</text>
<text x="482.5" y="282.5">2</text>
<text x="155.5" y="290.2">IO_L20P_T3_16</text>
<text x="167.6" y="289.3">B12</text>
<text x="189.2" y="289.3">GPIO_LED5</text>
<text x="288.2" y="292.7">5</text>
<text x="293.8" y="291.4">J37</text>
<text x="387.3" y="294">5</text>
<text x="392.8" y="292.7">J35</text>
<text x="155.3" y="295.2">IO_L20N_T3_16</text>
<text x="167.6" y="294.4">B11</text>
<text x="167.6" y="299.4">B14</text>
<text x="189.2" y="294.4">GPIO_LED6</text>
<text x="288.2" y="297.8">4</text>
<text x="323.8" y="299.4">RST_P</text>
<text x="387.3" y="299">4</text>
<text x="151" y="305.4">IO_L21N_T3_DQS_16</text>
<text x="151.3" y="300.3">IO_L21P_T3_DQS_16</text>
<text x="167.6" y="304.5">A14</text>
<text x="281.9" y="305.8">CONMMCX001-SMD-T</text>
<text x="288.2" y="302.9">3</text>
<text x="312.4" y="300.3">1</text>
<text x="387.3" y="304.1">3</text>
<text x="411.4" y="301.6">1</text>
<text x="421.5" y="300.7">CLK_RAW_P</text>
<text x="482.5" y="305.4">5</text>
<text x="488.1" y="304.1">J43</text>
<text x="155.5" y="310.5">IO_L22P_T3_16</text>
<text x="167.6" y="309.6">B10</text>
<text x="273" y="309.6">GND</text>
<text x="288.2" y="307.9">2</text>
<text x="380.9" y="307.1">CONMMCX001-SMD-T</text>
<text x="387.3" y="309.2">2</text>
<text x="482.5" y="310.5">4</text>
<text x="155.3" y="315.6">IO_L22N_T3_16</text>
<text x="167.6" y="314.7">A10</text>
<text x="362.1" y="316.5" transform="rotate(-90 362.1 316.5)">0</text>
<text x="392.8" y="316.8">J34</text>
<text x="482.5" y="315.6">3</text>
<text x="506.7" y="313">1</text>
<text x="518" y="312.1">CLK_RAW_S</text>
<text x="155.5" y="320.6">IO_L23P_T3_16</text>
<text x="167.6" y="319.7">B15</text>
<text x="357.8" y="322.6" transform="rotate(-90 357.8 322.6)">RES_0402</text>
<text x="387.3" y="318.1">5</text>
<text x="387.3" y="323.2">4</text>
<text x="467.3" y="322.3">GND</text>
<text x="476.1" y="318.5">CONMMCX001-SMD-T</text>
<text x="482.5" y="320.6">2</text>
<text x="155.3" y="325.7">IO_L23N_T3_16</text>
<text x="167.6" y="329.9">A13</text>
<text x="167.6" y="324.8">A15</text>
<text x="293.8" y="329.5">J38</text>
<text x="387.3" y="328.3">3</text>
<text x="411.4" y="325.7">1</text>
<text x="421.5" y="324.8">CLK_RAW_N</text>
<text x="155.3" y="335.9">IO_L24N_T3_16</text>
<text x="155.5" y="330.8">IO_L24P_T3_16</text>
<text x="167.6" y="335">A12</text>
<text x="288.2" y="330.8">5</text>
<text x="288.2" y="335.9">4</text>
<text x="380.9" y="331.2">CONMMCX001-SMD-T</text>
<text x="384.7" y="335">GND</text>
<text x="387.3" y="333.3">2</text>
<text x="160.1" y="340.9">IO_25_16</text>
<text x="167.6" y="340.1">J14</text>
<text x="288.2" y="340.9">3</text>
<text x="312.4" y="338.4">1</text>
<text x="323.8" y="337.5">RST_N</text>
<text x="281.9" y="343.9">CONMMCX001-SMD-T</text>
<text x="285.7" y="347.7">GND</text>
<text x="288.2" y="346">2</text>
<text x="83.8" y="353.6">XC7K325T-FFG676</text>
<text x="288.2" y="371.4">5</text>
<text x="293.8" y="370.2">J36</text>
<text x="288.2" y="376.5">4</text>
<text x="288.2" y="381.6">3</text>
<text x="312.4" y="379">1</text>
<text x="323.8" y="378.2">RST_S</text>
<text x="281.9" y="384.5">CONMMCX001-SMD-T</text>
<text x="285.7" y="388.3">GND</text>
<text x="288.2" y="386.7">2</text>
</g>
<g font-size="1.8">
<text x="551.7" y="239.5" transform="rotate(-90 551.7 239.5)">DWG. NO.</text>
<text x="551.7" y="283.2" transform="rotate(-90 551.7 283.2)">SH.</text>
<text x="551.7" y="296.2" transform="rotate(-90 551.7 296.2)">REV</text>
<text x="2.5" y="428.9">H=4ND; V=4LA</text>
</g>
<g font-size="1.2">
<text x="286.7" y="90.8">R51</text>
<text x="314.9" y="93.9">1</text>
<text x="329.5" y="93.9">2</text>
<text x="286.7" y="98.4">R52</text>
<text x="314.9" y="101.5">1</text>
<text x="320" y="98.2">LED7</text>
<text x="329.5" y="101.5">2</text>
<text x="286.7" y="106">R53</text>
<text x="320" y="105.8">LED6</text>
<text x="286.7" y="113.6">R54</text>
<text x="314.9" y="109.1">1</text>
<text x="320" y="113.4">LED5</text>
<text x="329.5" y="109.1">2</text>
<text x="314.9" y="116.7">1</text>
<text x="329.5" y="116.7">2</text>
<text x="286.7" y="121.2">R55</text>
<text x="314.9" y="124.3">1</text>
<text x="320" y="121">LED4</text>
<text x="329.5" y="124.3">2</text>
<text x="286.7" y="128.9">R56</text>
<text x="314.9" y="132">1</text>
<text x="320" y="128.7">LED3</text>
<text x="329.5" y="132">2</text>
<text x="66.6" y="134.7" transform="rotate(-90 66.6 134.7)">C132</text>
<text x="66.8" y="135.7">100U</text>
<text x="320" y="136.3">LED2</text>
<text x="196.6" y="212.5">R40</text>
<text x="196.6" y="217.5">R41</text>
<text x="477.4" y="229.7">5</text>
<text x="284.2" y="238">R47</text>
<text x="477.4" y="239.8">3</text>
<text x="477.4" y="234.7">4</text>
<text x="512.4" y="237.3">1</text>
<text x="284.2" y="243.1">R48</text>
<text x="292" y="241.2">1</text>
<text x="332.1" y="241.2">8</text>
<text x="477.4" y="244.9">2</text>
<text x="284.2" y="248.2">R49</text>
<text x="292" y="251.3">3</text>
<text x="292" y="246.2">2</text>
<text x="332.1" y="246.2">7</text>
<text x="332.1" y="251.3">6</text>
<text x="284.2" y="253.3">R50</text>
<text x="292" y="256.4">4</text>
<text x="332.1" y="256.4">5</text>
<text x="477.4" y="267.8">5</text>
<text x="477.4" y="272.8">4</text>
<text x="512.4" y="275.4">1</text>
<text x="477.4" y="277.9">3</text>
<text x="477.4" y="283">2</text>
<text x="283.1" y="293.2">5</text>
<text x="283.1" y="298.2">4</text>
<text x="382.2" y="299.5">4</text>
<text x="382.2" y="294.4">5</text>
<text x="283.1" y="303.3">3</text>
<text x="318.1" y="300.8">1</text>
<text x="382.2" y="304.6">3</text>
<text x="417.2" y="302">1</text>
<text x="477.4" y="305.9">5</text>
<text x="283.1" y="308.4">2</text>
<text x="382.2" y="309.7">2</text>
<text x="477.4" y="310.9">4</text>
<text x="359.7" y="316.5" transform="rotate(-90 359.7 316.5)">R36</text>
<text x="477.4" y="316">3</text>
<text x="512.4" y="313.5">1</text>
<text x="382.2" y="323.6">4</text>
<text x="382.2" y="318.5">5</text>
<text x="383.5" y="319.8">2</text>
<text x="477.4" y="321.1">2</text>
<text x="382.2" y="328.7">3</text>
<text x="417.2" y="326.2">1</text>
<text x="283.1" y="331.2">5</text>
<text x="283.1" y="341.4">3</text>
<text x="283.1" y="336.3">4</text>
<text x="318.1" y="338.9">1</text>
<text x="283.1" y="346.5">2</text>
<text x="283.1" y="371.9">5</text>
<text x="283.1" y="377">4</text>
<text x="283.1" y="382">3</text>
<text x="318.1" y="379.5">1</text>
<text x="283.1" y="387.1">2</text>
</g>
</svg>
